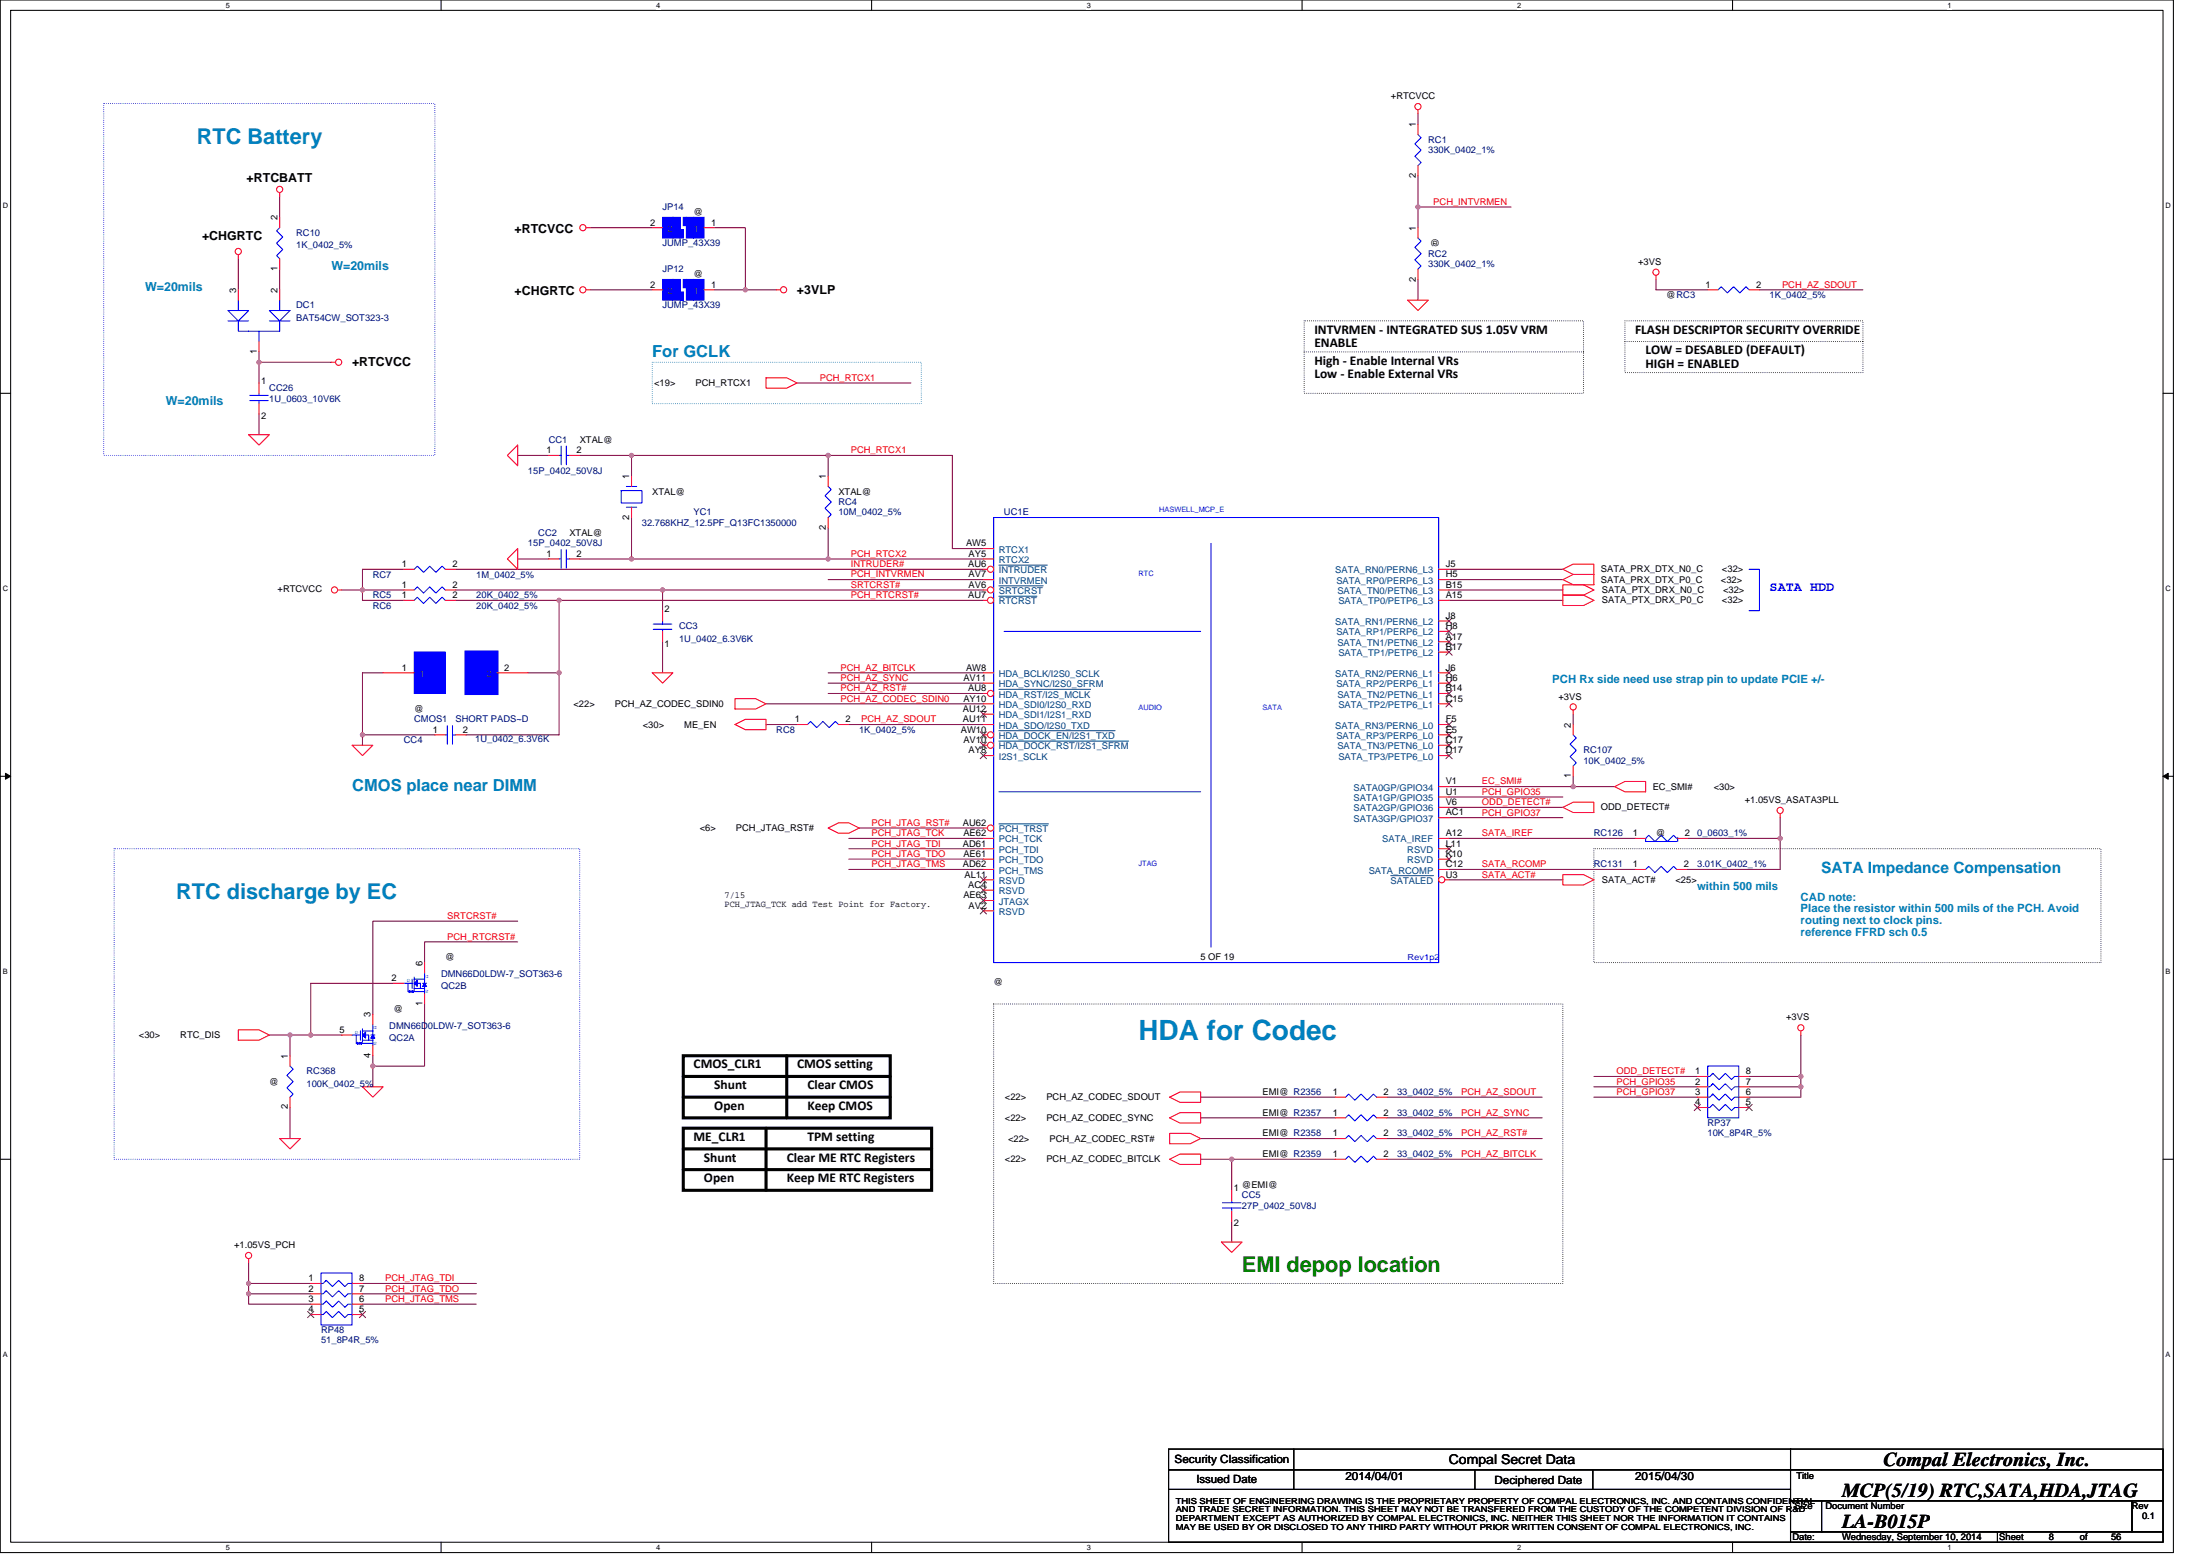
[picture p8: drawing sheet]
<svg xmlns="http://www.w3.org/2000/svg" width="297mm" height="210mm" viewBox="0 0 297 210" stroke-linecap="round" stroke-linejoin="round" font-family="sans-serif">
<path d="M0 0h293.4v209.6h-293.4zM1.4 1.4h290.6v206.8h-290.6z" fill="none" stroke="#000" stroke-width=".14"/>
<g fill="#fff">
<path d="M30.5 .1h.6v1.2h-.6z"/>
<path d="M30.5 208.3h.6v1.1h-.6z"/>
</g>
<path d="M59.6 0v1.4M59.6 208.2v1.4" fill="none" stroke="#000" stroke-width=".14"/>
<g fill="#fff">
<path d="M88.6 .1h.6v1.2h-.6z"/>
<path d="M88.6 208.3h.6v1.1h-.6z"/>
</g>
<path d="M117.7 0v1.4M117.7 208.2v1.4" fill="none" stroke="#000" stroke-width=".14"/>
<g fill="#fff">
<path d="M146.7 .1h.6v1.2h-.6z"/>
<path d="M146.7 208.3h.6v1.1h-.6z"/>
</g>
<path d="M175.8 0v1.4M175.8 208.2v1.4" fill="none" stroke="#000" stroke-width=".14"/>
<g fill="#fff">
<path d="M204.9 .1h.5v1.2h-.5z"/>
<path d="M204.9 208.3h.5v1.1h-.5z"/>
</g>
<path d="M233.9 0v1.4M233.9 208.2v1.4" fill="none" stroke="#000" stroke-width=".14"/>
<g fill="#fff">
<path d="M263 .1h.5v1.2h-.5z"/>
<path d="M263 208.3h.5v1.1h-.5z"/>
<path d="M.4 27.2h.7v1.2h-.7z"/>
<path d="M292.4 27.2h.7v1.2h-.7z"/>
<path d="M.4 78.9h.7v1.2h-.7z"/>
<path d="M292.4 78.9h.7v1.2h-.7z"/>
</g>
<path d="M0 53.1h1.4M292 53.1h1.4" fill="none" stroke="#000" stroke-width=".14"/>
<g fill="#fff">
<path d="M.4 130.6h.7v1.2h-.7z"/>
<path d="M292.4 130.6h.7v1.2h-.7z"/>
</g>
<path d="M0 104.8h1.4M.7 104.4l.7 .4-.7 .4zM292 104.8l.7-.4v.8zM292 104.8h1.4" fill="none" stroke="#000" stroke-width=".14"/>
<path d="M.7 104.4l.7 .4-.7 .4zM292 104.8l.7-.4v.8z" fill="#000"/>
<g fill="#fff">
<path d="M.4 182.3h.7v1.1h-.7z"/>
<path d="M292.4 182.3h.7v1.1h-.7z"/>
</g>
<path d="M0 156.5h1.4M292 156.5h1.4" fill="none" stroke="#000" stroke-width=".14"/>
<path d="M176.1 47.5h37.7M176.1 43.3h37.7v9.8h-37.7zM213.8 47.5h.1M219.4 46.1h32.1M219.4 43.3h32.1v7h-32.1zM251.5 46.1h.1M215.2 114.6h68.5v15.3h-68.5zM134.2 135.5h76.8v37.7h-76.8z" fill="none" stroke="#000" stroke-width=".14" stroke-dasharray="0 .3"/>
<path d="M92.3 145.3h27.9M92.3 148.1h27.9M92.3 155.1h33.5M92.3 157.9h33.5M92.3 142.5h27.9v8.4h-27.9zM92.3 152.3h33.5v8.4h-33.5zM103.4 152.3v8.4M106.2 142.5v8.4" fill="none" stroke="#000" stroke-width=".42"/>
<path d="M236.2 76.8h1.4v5.6h-1.4" fill="none" stroke="#00f" stroke-width=".14"/>
<path d="M14 14h44.7v47.5h-44.7zM15.4 114.6h62.9v41.9h-62.9z" fill="none" stroke="#00f" stroke-width=".14" stroke-dasharray="0 .3"/>
<path d="M88.1 48.9h36.3v5.6h-36.3z" fill="none" stroke="#0080ff" stroke-width=".14" stroke-dasharray="0 .3"/>
<path d="M191.5 37.7v2.8M204 27.9h-12.5v2.8M223.6 37.7v1.4h7M237.6 39.1h13.9" fill="none" stroke="#800040" stroke-width=".14"/>
<circle cx="191.4" cy="27.9" r=".28" fill="#f0f"/>
<circle cx="191.4" cy="27.9" r=".28" fill="none" stroke="#f0f" stroke-width=".14"/>
<path d="M191.5 15.4v1.4M191.5 23.8v4.1M61.5 76.8h71.3M85.3 75.4h26.5" fill="none" stroke="#800040" stroke-width=".14"/>
<circle cx="85.3" cy="75.4" r=".28" fill="#f0f"/>
<circle cx="85.3" cy="75.4" r=".28" fill="none" stroke="#f0f" stroke-width=".14"/>
<path d="M69.9 75.4h4.2M85.3 69.9v5.5M111.8 71.3v4.1h21" fill="none" stroke="#800040" stroke-width=".14"/>
<circle cx="111.8" cy="75.4" r=".28" fill="#f0f"/>
<circle cx="111.8" cy="75.4" r=".28" fill="none" stroke="#f0f" stroke-width=".14"/>
<path d="M69.9 61.5h4.2M78.3 75.4h7M85.3 61.5v2.8M111.8 61.5h16.8" fill="none" stroke="#800040" stroke-width=".14"/>
<circle cx="111.8" cy="61.5" r=".28" fill="#f0f"/>
<circle cx="111.8" cy="61.5" r=".28" fill="none" stroke="#f0f" stroke-width=".14"/>
<path d="M85.3 61.5h26.5v2.8" fill="none" stroke="#800040" stroke-width=".14"/>
<circle cx="85.3" cy="61.5" r=".28" fill="#f0f"/>
<circle cx="85.3" cy="61.5" r=".28" fill="none" stroke="#f0f" stroke-width=".14"/>
<path d="M46.1 79.6h8.4M54.5 76.8h-5.6v2.8M78.3 61.5h7M89.5 79.6h43.3M111.8 78.2h21M128.6 61.5v12.6h4.2M48.9 81h5.6M116 111.8h16.8" fill="none" stroke="#800040" stroke-width=".14"/>
<circle cx="89.5" cy="79.6" r=".28" fill="#f0f"/>
<circle cx="89.5" cy="79.6" r=".28" fill="none" stroke="#f0f" stroke-width=".14"/>
<path d="M48.9 79.6v1.4" fill="none" stroke="#800040" stroke-width=".14"/>
<circle cx="48.9" cy="79.6" r=".28" fill="#f0f"/>
<circle cx="48.9" cy="79.6" r=".28" fill="none" stroke="#f0f" stroke-width=".14"/>
<path d="M75.5 81h57.3" fill="none" stroke="#800040" stroke-width=".14"/>
<circle cx="75.5" cy="81" r=".28" fill="#f0f"/>
<circle cx="75.5" cy="81" r=".28" fill="none" stroke="#f0f" stroke-width=".14"/>
<g fill="none" stroke="#800040" stroke-width=".14">
<path d="M195.6 76.8h15.4M195.6 78.2h15.4M195.6 79.6h15.4M48.9 99.2h9.8M103.4 95h29.4M103.4 97.8h4.2M111.8 90.8h21M111.8 92.2h21M111.8 93.6h21M114.6 97.8h18.2M195.6 81h15.4M195.6 110.4h15.4"/>
<path d="M212.4 106.2h5.6"/>
</g>
<circle cx="48.9" cy="99.2" r=".28" fill="#f0f"/>
<circle cx="48.9" cy="99.2" r=".28" fill="none" stroke="#f0f" stroke-width=".14"/>
<path d="M89.5 79.6v2.8M48.9 90.8h2.8M48.9 99.2v1.4M71.3 90.8h4.2M75.5 81v9.8M75.5 90.8v8.4h-12.6" fill="none" stroke="#800040" stroke-width=".14"/>
<circle cx="75.5" cy="90.8" r=".28" fill="#f0f"/>
<circle cx="75.5" cy="90.8" r=".28" fill="none" stroke="#f0f" stroke-width=".14"/>
<path d="M61.5 79.6h28M48.9 90.8v8.4M61.5 81h14M215.2 148.1h14M215.2 146.7h14M215.2 145.3h14M236.2 146.7h6.9v1.4h-6.9" fill="none" stroke="#800040" stroke-width=".14"/>
<circle cx="243.1" cy="146.7" r=".28" fill="#f0f"/>
<circle cx="243.1" cy="146.7" r=".28" fill="none" stroke="#f0f" stroke-width=".14"/>
<path d="M236.2 145.3h6.9v1.4" fill="none" stroke="#800040" stroke-width=".14"/>
<circle cx="243.1" cy="145.3" r=".28" fill="#f0f"/>
<circle cx="243.1" cy="145.3" r=".28" fill="none" stroke="#f0f" stroke-width=".14"/>
<path d="M195.6 118.8h15.4M195.6 117.4h25.2M195.6 113.2h25.2M240.4 113.2v4.2h-12.6M243.1 139.7v5.6M33.6 173.2h8.4M48.9 173.2h15.4M48.9 174.6h15.4M48.9 176h15.4" fill="none" stroke="#800040" stroke-width=".14"/>
<circle cx="33.6" cy="173.2" r=".28" fill="#f0f"/>
<circle cx="33.6" cy="173.2" r=".28" fill="none" stroke="#f0f" stroke-width=".14"/>
<path d="M33.6 174.6h8.4" fill="none" stroke="#800040" stroke-width=".14"/>
<circle cx="33.6" cy="174.6" r=".28" fill="#f0f"/>
<circle cx="33.6" cy="174.6" r=".28" fill="none" stroke="#f0f" stroke-width=".14"/>
<path d="M35 48.9h9.7M33.6 170.5v5.5h8.4" fill="none" stroke="#800040" stroke-width=".14"/>
<circle cx="35" cy="48.9" r=".28" fill="#f0f"/>
<circle cx="35" cy="48.9" r=".28" fill="none" stroke="#f0f" stroke-width=".14"/>
<path d="M32.2 34.9v4.2M37.8 26.5v2.8M37.8 36.3v2.8M79.7 39.1h8.4M100.6 39.1h4.2M35 47.5v4.2M35 55.9v2.8" fill="none" stroke="#800040" stroke-width=".14"/>
<circle cx="100.6" cy="39.1" r=".28" fill="#f0f"/>
<circle cx="100.6" cy="39.1" r=".28" fill="none" stroke="#f0f" stroke-width=".14"/>
<path d="M212.4 96.4v1.4M195.6 109h15.4M195.6 107.6h15.4M212.4 104.8v1.4" fill="none" stroke="#800040" stroke-width=".14"/>
<circle cx="212.4" cy="106.2" r=".28" fill="#f0f"/>
<circle cx="212.4" cy="106.2" r=".28" fill="none" stroke="#f0f" stroke-width=".14"/>
<path d="M195.6 106.2h16.8M162.1 153.7h18.2M162.1 150.9h18.2M162.1 148.1h18.2M180.3 156.5h-14v4.2M187.3 153.7h20.9M187.3 150.9h20.9M187.3 148.1h20.9M166.3 164.9v2.8" fill="none" stroke="#800040" stroke-width=".14"/>
<circle cx="166.3" cy="156.5" r=".28" fill="#f0f"/>
<circle cx="166.3" cy="156.5" r=".28" fill="none" stroke="#f0f" stroke-width=".14"/>
<path d="M227.9 113.2h12.5M162.1 156.5h4.2M187.3 156.5h20.9" fill="none" stroke="#800040" stroke-width=".14"/>
<circle cx="240.3" cy="113.2" r=".28" fill="#f0f"/>
<circle cx="240.3" cy="113.2" r=".28" fill="none" stroke="#f0f" stroke-width=".14"/>
<path d="M107.6 51.7h15.4M89.5 86.6v4.2M240.4 110.4v2.8M50.3 142.5v1.4" fill="none" stroke="#800040" stroke-width=".14"/>
<circle cx="50.3" cy="143.9" r=".28" fill="#f0f"/>
<circle cx="50.3" cy="143.9" r=".28" fill="none" stroke="#f0f" stroke-width=".14"/>
<path d="M42 132.7v7h4.1M57.3 135.5v8.4h-7v2.8" fill="none" stroke="#800040" stroke-width=".14"/>
<circle cx="42" cy="139.7" r=".28" fill="#f0f"/>
<circle cx="42" cy="139.7" r=".28" fill="none" stroke="#f0f" stroke-width=".14"/>
<path d="M39.2 139.7h2.8M42 132.7h11.1" fill="none" stroke="#800040" stroke-width=".14"/>
<circle cx="39.2" cy="139.7" r=".28" fill="#f0f"/>
<circle cx="39.2" cy="139.7" r=".28" fill="none" stroke="#f0f" stroke-width=".14"/>
<path d="M79.7 30.7h8.4M96.4 30.7h4.2v8.4h-4.2M114.6 117.4h18.2M114.6 114.6h18.2M114.6 116h18.2M114.6 113.2h18.2M36.4 139.7h2.8v2.8M69.9 124.3h-19.6v12.6M69.9 127.1h-12.6v2.8M39.2 149.5v4.2" fill="none" stroke="#800040" stroke-width=".14"/>
<g fill="none" stroke="#f00" stroke-width=".14">
<path d="M191.5 14.8v.6M32.2 34.4v.5M37.8 26v.5M79.1 39.1h.6M79.1 30.7h.6M104.8 39.1h.6M223.6 37.2v.5M33.6 58.7h2.8l-1.4 1.4zM44.7 48.9h.6M103.4 51h2.8l1.4 .7-1.4 .7h-2.8zM190.1 40.5h2.7l-1.3 1.4zM45.6 79.6h.5"/>
<path d="M68.5 61.5l1.4-1.4v2.8zM69.9 74.1v2.7l-1.4-1.4zM211 78.2l1.4-.7h2.8v1.4h-2.8zM211 78.9h2.8l1.4 .7-1.4 .7h-2.8zM211 76.8l1.4-.7h2.8v1.4h-2.8zM88.1 90.8h2.8l-1.4 1.4zM99.2 97.8l1.4-.7h2.8v1.4h-2.8zM99.2 94.3h2.8l1.4 .7-1.4 .7h-2.8zM211 80.3h2.8l1.4 .7-1.4 .7h-2.8zM212.4 95.8v.6M47.5 100.6h2.8l-1.4 1.4zM111.8 111.8l1.4-.7h1.4l1.4 .7-1.4 .7h-1.4z"/>
<path d="M211 118.1h2.8l1.4 .7-1.4 .7h-2.8zM211 109l1.4-.7h2.8v1.4h-2.8zM218 106.2l1.4-.7h2.8v1.4h-2.8zM240.4 109.8v.6M32.2 139h2.8l1.4 .7-1.4 .7h-2.8zM243.1 139.2v.5M37.8 153.7h2.8l-1.4 1.4zM48.9 146.7h2.8l-1.4 1.4zM157.9 153h2.8l1.4 .7-1.4 .7h-2.8zM157.9 150.9l1.4-.7h2.8v1.4h-2.8zM157.9 148.1l1.4-.7h2.8v1.4h-2.8zM157.9 156.5l1.4-.7h2.8v1.4h-2.8z"/>
<path d="M33.6 169.9v.6M164.9 167.7h2.8l-1.4 1.4zM166.3 160.7v1.4M166.3 163.5v1.4"/>
<circle cx="191.4" cy="14.4" r=".42"/>
<circle cx="32.2" cy="33.9" r=".42"/>
<circle cx="37.8" cy="25.6" r=".42"/>
<circle cx="78.7" cy="39.1" r=".42"/>
<circle cx="78.7" cy="30.7" r=".42"/>
<circle cx="105.8" cy="39.1" r=".42"/>
<circle cx="223.6" cy="36.7" r=".42"/>
<circle cx="45.7" cy="48.9" r=".42"/>
<circle cx="45.2" cy="79.6" r=".42"/>
<circle cx="212.4" cy="95.4" r=".42"/>
<circle cx="240.4" cy="109.4" r=".42"/>
<circle cx="243.1" cy="138.7" r=".42"/>
<circle cx="33.6" cy="169.5" r=".42"/>
</g>
<g fill="none" stroke="#000" stroke-width=".14">
<path d="M157.8 195.6h84v2.8h-84zM157.8 198.4h84v2.7h-84zM174.7 195.6v5.5M199.1 198.4v2.7M215.1 198.4v2.7M241.8 195.6h50.2v2.8h-50.2zM241.8 198.4h50.2v4.2h-50.2zM157.8 201.1h84v7.1h-84zM241.8 202.6h4.1v4.2h-4.1zM241.8 206.8h27.9v1.4h-27.9zM245.9 202.6h42v4.2h-42zM269.7 206.8h22.3v1.4h-22.3z"/>
<path d="M287.9 202.6h4.1v4.2h-4.1z"/>
</g>
<path d="M165 163.1h2.6M165 162.4h2.6M166.3 162.1v.3M166.3 163.1v.4" fill="none" stroke="#00f" stroke-width=".14"/>
<path d="M93.6 37.7h1.4v2.8h-1.4z" fill-rule="evenodd" fill="#00f"/>
<path d="M93.6 37.7h1.4v2.8h-1.4z" fill="none" stroke="#00f" stroke-width=".14"/>
<path d="M92.7 37.7h.9v2.8h-.9z" fill-rule="evenodd" fill="#00f"/>
<path d="M92.7 37.7h.9v2.8h-.9z" fill="none" stroke="#00f" stroke-width=".14"/>
<path d="M92.3 37.7h.4v1.1h-.4z" fill-rule="evenodd" fill="#00f"/>
<path d="M92.3 37.7h.4v1.1h-.4z" fill="none" stroke="#00f" stroke-width=".14"/>
<path d="M91.8 39.4h.5v1.1h-.5z" fill-rule="evenodd" fill="#00f"/>
<path d="M91.8 39.4h.5v1.1h-.5z" fill="none" stroke="#00f" stroke-width=".14"/>
<path d="M90.9 37.7h.9v2.8h-.9z" fill-rule="evenodd" fill="#00f"/>
<path d="M90.9 37.7h.9v2.8h-.9z" fill="none" stroke="#00f" stroke-width=".14"/>
<path d="M89.5 37.7h1.4v2.8h-1.4z" fill-rule="evenodd" fill="#00f"/>
<g fill="none" stroke="#00f" stroke-width=".14">
<path d="M89.5 37.7h1.4v2.8h-1.4zM30.8 43.3h2.8M30.8 41.9h2.8l-1.4 1.4zM32.2 43.3v1.4h5.6v-1.4M32.2 40.5v1.4M33.7 54.1h2.5M33.7 53.4h2.5M35 44.7v1.4M35 53.1v.3M35 54.1v.4M36.4 41.9h2.8l-1.4 1.4zM36.4 43.3h2.8"/>
<path d="M37.8 40.5v1.4M75.5 75.4h.3M75.5 61.5h.3M75.8 74.2v2.5M75.8 60.2v2.5M76.5 75.4h.4M76.5 61.5h.4M76.5 74.2v2.5M76.5 60.2v2.5M60.1 99.2h.3M60.4 97.9v2.6M61.1 99.2h.4"/>
<path d="M61.1 97.9v2.6M88.2 84.2h2.5M88.2 84.9h2.5M89.5 84.9v.3M89.5 83.8v.4M226.4 113.2l-.4-.4-.9 .8-.8-.8-.9 .8-.8-.8-.4 .4v.4h4.2M226.5 113v.6M48.1 139.7v1.1M48.7 139.2v1.2M48.9 139.2h1.4M48.9 138.9v1.8M49.8 139.7v.7h-.9"/>
<path d="M50.1 139.7h.5M50.3 140.1v1M181.7 148.1l.4-.4 .8 .8 .9-.8 .8 .8 .8-.8 .5 .4M181.7 150.9l.4-.4 .8 .8 .9-.8 .8 .8 .8-.8 .5 .4"/>
</g>
<g fill="none" stroke="#f00" stroke-width=".14">
<path d="M32.2 39.1v1.4M37.8 39.1v1.4M88.1 39.1h1.4M95 39.1h1.4M35 46.1v1.4M35 51.7v1.4M35 54.5v1.4M74.1 75.4h1.4M74.1 61.5h1.4M76.9 75.4h1.4M76.9 61.5h1.4M58.7 99.2h1.4"/>
<path d="M61.5 99.2h1.4M89.5 85.2v1.4M89.5 82.4v1.4M220.8 113.2h1.4M226.5 113.2h1.4M180.3 148.1h1.4M180.3 150.9h1.4M185.9 148.1h1.4M185.9 150.9h1.4"/>
</g>
<path d="M50.3 139.7l.3 .4h-.5z" fill-rule="evenodd" fill="#00f"/>
<path d="M47.5 139.7h1.2M49.4 139.7h.4M50.3 139.7l.3 .4h-.5zM50.3 139.2v.5M48.1 140.8h.1M48.5 140.7v.3M48.8 140.8h1.5M49.8 140.4h.5" fill="none" stroke="#00f" stroke-width=".14"/>
<path d="M49.4 139.3v.8l-.5-.4z" fill-rule="evenodd" fill="#00f"/>
<path d="M49.4 139.3v.8l-.5-.4z" fill="none" stroke="#00f" stroke-width=".14"/>
<path d="M48.2 140.7v.3l.6-.3v.3z" fill-rule="evenodd" fill="#00f"/>
<path d="M55.9 76.8l.4-.4 .9 .9 .8-.9 .9 .9 .8-.9 .4 .4M50.3 138.3v.9M48.2 140.7v.3l.6-.3v.3z" fill="none" stroke="#00f" stroke-width=".14"/>
<path d="M54.5 76.8h1.4M60.1 76.8h1.4M46.1 139.7h1.4M50.3 136.9v1.4M50.3 141.1v1.4" fill="none" stroke="#f00" stroke-width=".14"/>
<path d="M93.6 29.3h1.4v2.8h-1.4z" fill-rule="evenodd" fill="#00f"/>
<path d="M93.6 29.3h1.4v2.8h-1.4z" fill="none" stroke="#00f" stroke-width=".14"/>
<path d="M92.7 29.3h.9v2.8h-.9z" fill-rule="evenodd" fill="#00f"/>
<path d="M92.7 29.3h.9v2.8h-.9z" fill="none" stroke="#00f" stroke-width=".14"/>
<path d="M92.3 29.3h.4v1.2h-.4z" fill-rule="evenodd" fill="#00f"/>
<path d="M92.3 29.3h.4v1.2h-.4z" fill="none" stroke="#00f" stroke-width=".14"/>
<path d="M91.8 31h.5v1.1h-.5z" fill-rule="evenodd" fill="#00f"/>
<path d="M91.8 31h.5v1.1h-.5z" fill="none" stroke="#00f" stroke-width=".14"/>
<path d="M90.9 29.3h.9v2.8h-.9z" fill-rule="evenodd" fill="#00f"/>
<path d="M90.9 29.3h.9v2.8h-.9z" fill="none" stroke="#00f" stroke-width=".14"/>
<path d="M89.5 29.3h1.4v2.8h-1.4z" fill-rule="evenodd" fill="#00f"/>
<path d="M89.5 29.3h1.4v2.8h-1.4zM181.7 153.7l.4-.4 .8 .8 .9-.8 .8 .8 .8-.8 .5 .4M43.4 173.2h.2l.4-.4 .9 .9 .8-.9 .9 .9 .4-.5h.5M43.4 174.6h.2l.4-.4 .9 .9 .8-.9 .9 .9 .4-.5h.5M43.4 176h.2l.4-.4 .9 .9 .8-.9 .9 .9 .4-.5h.5M43.4 171.9h4.1v6.9h-4.1zM44 172.8l-.1 .2M44 174.2l-.1 .2M44 175.6l-.1 .2M47.5 177.4h-.5l-.4 .5-.9-.9-.8 .9-.9-.9-.4 .4h-.2" fill="none" stroke="#00f" stroke-width=".14"/>
<path d="M88.1 30.7h1.4M95 30.7h1.4M180.3 153.7h1.4M185.9 153.7h1.4M42 173.2h1.4M42 174.6h1.4M42 176h1.4M42 177.4h1.4M47.5 173.2h1.4M47.5 174.6h1.4M47.5 176h1.4M47.5 177.4h1.4" fill="none" stroke="#f00" stroke-width=".14"/>
<path d="M41.5 177l.9 .9M42.4 177l-.9 .9M48.5 177l.9 .9M49.4 177l-.9 .9" fill="none" stroke="#804000" stroke-width=".14"/>
<path d="M57.3 132.7l.3 .5h-.6z" fill-rule="evenodd" fill="#00f"/>
<path d="M55.1 133.8h.1M57.3 132.7l.3 .5h-.6z" fill="none" stroke="#00f" stroke-width=".14"/>
<path d="M55.2 133.7v.3l.6-.3v.3z" fill-rule="evenodd" fill="#00f"/>
<path d="M54.5 132.7h1.1M55.1 132.7v1.1M55.2 133.7v.3l.6-.3v.3zM55.6 132.2v1.2M55.8 133.8h1.5M55.9 132.2h1.4v.5M55.9 131.9v1.8M55.9 133.4h.9M56.3 132.7h.5v.7M56.8 133.4h.5M57 132.7h.6M57.3 133.2v.9" fill="none" stroke="#00f" stroke-width=".14"/>
<path d="M55.9 132.7l.4-.4v.9z" fill-rule="evenodd" fill="#00f"/>
<path d="M62.9 88h4.2v5.6h-4.2zM55.5 133.7v.3M55.9 132.7l.4-.4v.9zM57.3 131.3v.9" fill="none" stroke="#00f" stroke-width=".14"/>
<path d="M53.1 132.7h1.4M57.3 129.9v1.4M57.3 134.1v1.4" fill="none" stroke="#f00" stroke-width=".14"/>
<path d="M55.9 88h4.2v5.6h-4.2z" fill-rule="evenodd" fill="#00f"/>
<path d="M55.9 88h4.2v5.6h-4.2z" fill="none" stroke="#00f" stroke-width=".14"/>
<path d="M62.9 88h4.2v5.6h-4.2z" fill-rule="evenodd" fill="#00f"/>
<path d="M62.9 88h4.2v5.6h-4.2z" fill="none" stroke="#00f" stroke-width=".42"/>
<g fill="none" stroke="#f00" stroke-width=".14">
<path d="M191.5 16.8v1.4M37.8 34.9v1.4M37.8 29.3v1.4M191.5 30.7v1.4M191.5 36.3v1.4M191.5 22.4v1.4M230.6 39.1h1.4M236.2 39.1h1.4M54.5 79.6h1.4M60.1 79.6h1.4M85.3 64.3v1.4M85.3 68.5v1.4"/>
<path d="M111.8 64.3v1.4M111.8 69.9v1.4M132.8 78.2h1.4M51.7 90.8h4.2M54.5 81h1.4M60.1 81h1.4M67.1 90.8h4.2M107.6 97.8h1.4M113.2 97.8h1.4M212.4 97.8v1.4M212.4 103.4v1.4M180.3 156.5h1.4"/>
<path d="M185.9 156.5h1.4M229.2 145.3h1.4M229.2 146.7h1.4M229.2 148.1h1.4M229.2 149.5h1.4M234.8 145.3h1.4M234.8 146.7h1.4M234.8 148.1h1.4M234.8 149.5h1.4"/>
</g>
<g fill="none" stroke="#00f" stroke-width=".14">
<path d="M191.5 18.2l.4 .4-.9 .8 .9 .9-.9 .8 .9 .8-.4 .5M37.8 30.7l-.5 .5 .9 .8-.9 .8 .9 .9-.9 .8 .5 .4M191.5 32.1l.4 .5-.9 .8 .9 .8-.9 .9 .9 .8-.4 .4M232 39.1l.4-.4 .8 .8 .9-.8 .8 .8 .8-.8 .5 .4M55.9 79.6l.4-.4 .9 .9 .8-.9 .9 .9 .8-.9 .4 .4M83.9 66.2h2.8v1.7h-2.8zM84.6 65.7h1.4M84.6 68.5h1.4M111.8 65.7l.4 .4-.8 .8 .8 .9-.8 .8 .8 .8-.4 .5M134.2 69.9h60v60h-60zM163.5 73.4v54.4M55.9 81l.4-.4 .9 .9 .8-.9 .9 .9 .8-.9 .4 .4"/>
<path d="M109 97.8l.4-.4 .9 .8 .8-.8 .9 .8 .8-.8 .4 .4M135.6 85.2h26.5M212.4 99.2l.4 .4-.8 .9 .8 .8-.8 .8 .8 .9-.4 .4M134.9 106.9h27.2M181.7 156.5l.4-.4 .8 .8 .9-.8 .8 .8 .8-.8 .5 .4M230.6 149.5h.3l.4-.4 .8 .8 .8-.8 .9 .8 .4-.4h.6M230.6 146.7h.3l.4-.4 .8 .8 .8-.8 .9 .8 .4-.4h.6M230.6 148.1h.3l.4-.4 .8 .8 .8-.8 .9 .8 .4-.4h.6M230.6 143.9h4.2v7h-4.2zM231.3 144.9l-.2 .1M231.3 146.3l-.2 .1M231.3 147.7l-.2 .1"/>
<path d="M234.8 145.3h-.6l-.4 .4-.9-.8-.8 .8-.8-.8-.4 .4h-.3"/>
</g>
<path d="M228.8 149.1l.8 .8M229.6 149.1l-.8 .8M235.7 149.1l.9 .8M236.6 149.1l-.9 .8" fill="none" stroke="#804000" stroke-width=".14"/>
<circle cx="133.7" cy="79.6" r=".42" fill="#fff"/>
<g fill="none" stroke="#f00" stroke-width=".14">
<path d="M132.8 79.6h.5"/>
<circle cx="133.7" cy="79.6" r=".42"/>
</g>
<path d="M134.9 79.1h5.9" fill="none" stroke="#004080" stroke-width=".14"/>
<circle cx="133.7" cy="81" r=".42" fill="#fff"/>
<g fill="none" stroke="#f00" stroke-width=".14">
<path d="M132.8 74.1h1.4M194.2 76.8h1.4M194.2 78.2h1.4M194.2 79.6h1.4M132.8 81h.5M194.2 81h1.4M194.2 85.2h1.4M194.2 83.8h1.4M194.2 86.6h1.4M194.2 88h1.4M194.2 92.2h1.4M194.2 90.8h1.4"/>
<path d="M194.2 93.6h1.4M194.2 95h1.4M194.2 97.8h1.4M194.2 99.2h1.4M194.2 100.6h1.4M194.2 102h1.4M194.2 106.2h1.4M194.2 107.6h1.4M194.2 109h1.4M194.2 110.4h1.4M194.2 113.2h1.4M194.2 117.4h1.4"/>
<circle cx="133.7" cy="81" r=".42"/>
</g>
<path d="M134.9 80.5h5.1" fill="none" stroke="#004080" stroke-width=".14"/>
<g fill="none" stroke="#804000" stroke-width=".14">
<path d="M195.2 84.8l.9 .9M195.2 83.4l.9 .9M195.2 86.2l.9 .9M195.2 87.6l.9 .8M195.2 91.8l.9 .8M195.2 90.4l.9 .8M195.2 93.2l.9 .8M195.2 94.6l.9 .8M195.2 97.4l.9 .8M195.2 98.8l.9 .8M196.1 84.8l-.9 .9M196.1 83.4l-.9 .9"/>
<path d="M196.1 86.2l-.9 .9M196.1 87.6l-.9 .8M196.1 91.8l-.9 .8M196.1 90.4l-.9 .8M196.1 93.2l-.9 .8M196.1 94.6l-.9 .8M196.1 97.4l-.9 .8M196.1 98.8l-.9 .8M195.2 100.2l.9 .8M195.2 101.6l.9 .8M196.1 100.2l-.9 .8M196.1 101.6l-.9 .8"/>
</g>
<circle cx="133.7" cy="76.8" r=".42" fill="#fff"/>
<g fill="none" stroke="#f00" stroke-width=".14">
<path d="M132.8 75.4h1.4M132.8 76.8h.5M132.8 121.6h1.4"/>
<circle cx="133.7" cy="76.8" r=".42"/>
</g>
<path d="M134.9 76.3h6.5" fill="none" stroke="#004080" stroke-width=".14"/>
<path d="M132.4 121.1l.8 .9M133.2 121.1l-.9 .9" fill="none" stroke="#804000" stroke-width=".14"/>
<circle cx="194.7" cy="118.8" r=".42" fill="#fff"/>
<g fill="none" stroke="#f00" stroke-width=".14">
<path d="M132.8 90.8h1.4M132.8 92.2h1.4M132.8 102h1.4M132.8 118.8h1.4M195.1 118.8h.5M132.8 123h1.4M132.8 120.2h1.4"/>
<circle cx="194.7" cy="118.8" r=".42"/>
</g>
<path d="M187.8 118.2h5.7" fill="none" stroke="#004080" stroke-width=".14"/>
<path d="M132.4 101.6l.8 .8M132.4 118.3l.8 .9M132.4 119.7l.8 .9M133.2 101.6l-.9 .8M133.2 118.3l-.9 .9M133.2 119.7l-.9 .9M132.4 122.5l.8 .9M133.2 122.5l-.9 .9" fill="none" stroke="#804000" stroke-width=".14"/>
<circle cx="133.7" cy="93.6" r=".42" fill="#fff"/>
<g fill="none" stroke="#f00" stroke-width=".14">
<path d="M132.8 95h1.4M132.8 97.8h1.4M132.8 96.4h1.4M132.8 93.6h.5"/>
<circle cx="133.7" cy="93.6" r=".42"/>
</g>
<path d="M134.9 93.1h12.4" fill="none" stroke="#004080" stroke-width=".14"/>
<path d="M132.4 96l.8 .8M133.2 96l-.9 .8" fill="none" stroke="#804000" stroke-width=".14"/>
<circle cx="133.7" cy="99.2" r=".42" fill="#fff"/>
<g fill="none" stroke="#f00" stroke-width=".14">
<path d="M132.8 99.2h.5"/>
<circle cx="133.7" cy="99.2" r=".42"/>
</g>
<path d="M132.4 98.8l.8 .8M133.2 98.8l-.9 .8" fill="none" stroke="#804000" stroke-width=".14"/>
<path d="M134.9 98.6h15.7" fill="none" stroke="#004080" stroke-width=".14"/>
<circle cx="133.7" cy="100.6" r=".42" fill="#fff"/>
<g fill="none" stroke="#f00" stroke-width=".14">
<path d="M132.8 100.6h.5"/>
<circle cx="133.7" cy="100.6" r=".42"/>
</g>
<path d="M132.4 100.2l.8 .8M133.2 100.2l-.9 .8" fill="none" stroke="#804000" stroke-width=".14"/>
<path d="M134.9 100h17.5" fill="none" stroke="#004080" stroke-width=".14"/>
<circle cx="133.7" cy="111.8" r=".42" fill="#fff"/>
<g fill="none" stroke="#f00" stroke-width=".14">
<path d="M132.8 113.2h1.4M132.8 114.6h1.4M132.8 116h1.4M132.8 117.4h1.4M132.8 111.8h.5M194.2 116h1.4M194.2 114.6h1.4M220.8 117.4h1.4M226.4 117.4h1.4M39.2 142.5v1.4M39.2 148.1v1.4"/>
<circle cx="133.7" cy="111.8" r=".42"/>
</g>
<path d="M134.9 111.2h6.7" fill="none" stroke="#004080" stroke-width=".14"/>
<path d="M195.2 115.5l.9 .9M195.2 114.1l.9 .9M196.1 115.5l-.9 .9M196.1 114.1l-.9 .9" fill="none" stroke="#804000" stroke-width=".14"/>
<path d="M222.2 117.4l.4-.5 .8 .9 .9-.9 .8 .9 .9-.9 .4 .5M39.2 143.9l.4 .4-.9 .9 .9 .8-.9 .8 .9 .9-.4 .4" fill="none" stroke="#00f" stroke-width=".14"/>
<circle cx="191.4" cy="27.9" r=".28" fill="#f0f"/>
<circle cx="191.4" cy="27.9" r=".28" fill="none" stroke="#f0f" stroke-width=".14"/>
<circle cx="85.3" cy="75.4" r=".28" fill="#f0f"/>
<circle cx="85.3" cy="75.4" r=".28" fill="none" stroke="#f0f" stroke-width=".14"/>
<circle cx="111.8" cy="75.4" r=".28" fill="#f0f"/>
<circle cx="111.8" cy="75.4" r=".28" fill="none" stroke="#f0f" stroke-width=".14"/>
<circle cx="111.8" cy="61.5" r=".28" fill="#f0f"/>
<circle cx="111.8" cy="61.5" r=".28" fill="none" stroke="#f0f" stroke-width=".14"/>
<circle cx="85.3" cy="61.5" r=".28" fill="#f0f"/>
<circle cx="85.3" cy="61.5" r=".28" fill="none" stroke="#f0f" stroke-width=".14"/>
<circle cx="89.5" cy="79.6" r=".28" fill="#f0f"/>
<circle cx="89.5" cy="79.6" r=".28" fill="none" stroke="#f0f" stroke-width=".14"/>
<circle cx="48.9" cy="79.6" r=".28" fill="#f0f"/>
<circle cx="48.9" cy="79.6" r=".28" fill="none" stroke="#f0f" stroke-width=".14"/>
<circle cx="75.5" cy="81" r=".28" fill="#f0f"/>
<circle cx="75.5" cy="81" r=".28" fill="none" stroke="#f0f" stroke-width=".14"/>
<circle cx="48.9" cy="99.2" r=".28" fill="#f0f"/>
<circle cx="48.9" cy="99.2" r=".28" fill="none" stroke="#f0f" stroke-width=".14"/>
<circle cx="75.5" cy="90.8" r=".28" fill="#f0f"/>
<circle cx="75.5" cy="90.8" r=".28" fill="none" stroke="#f0f" stroke-width=".14"/>
<circle cx="243.1" cy="146.7" r=".28" fill="#f0f"/>
<circle cx="243.1" cy="146.7" r=".28" fill="none" stroke="#f0f" stroke-width=".14"/>
<circle cx="243.1" cy="145.3" r=".28" fill="#f0f"/>
<circle cx="243.1" cy="145.3" r=".28" fill="none" stroke="#f0f" stroke-width=".14"/>
<circle cx="33.6" cy="173.2" r=".28" fill="#f0f"/>
<circle cx="33.6" cy="173.2" r=".28" fill="none" stroke="#f0f" stroke-width=".14"/>
<circle cx="33.6" cy="174.6" r=".28" fill="#f0f"/>
<circle cx="33.6" cy="174.6" r=".28" fill="none" stroke="#f0f" stroke-width=".14"/>
<circle cx="35" cy="48.9" r=".28" fill="#f0f"/>
<circle cx="35" cy="48.9" r=".28" fill="none" stroke="#f0f" stroke-width=".14"/>
<circle cx="100.6" cy="39.1" r=".28" fill="#f0f"/>
<circle cx="100.6" cy="39.1" r=".28" fill="none" stroke="#f0f" stroke-width=".14"/>
<circle cx="212.4" cy="106.2" r=".28" fill="#f0f"/>
<circle cx="212.4" cy="106.2" r=".28" fill="none" stroke="#f0f" stroke-width=".14"/>
<circle cx="166.3" cy="156.5" r=".28" fill="#f0f"/>
<circle cx="166.3" cy="156.5" r=".28" fill="none" stroke="#f0f" stroke-width=".14"/>
<circle cx="240.3" cy="113.2" r=".28" fill="#f0f"/>
<circle cx="240.3" cy="113.2" r=".28" fill="none" stroke="#f0f" stroke-width=".14"/>
<circle cx="50.3" cy="143.9" r=".28" fill="#f0f"/>
<circle cx="50.3" cy="143.9" r=".28" fill="none" stroke="#f0f" stroke-width=".14"/>
<circle cx="42" cy="139.7" r=".28" fill="#f0f"/>
<circle cx="42" cy="139.7" r=".28" fill="none" stroke="#f0f" stroke-width=".14"/>
<circle cx="39.2" cy="139.7" r=".28" fill="#f0f"/>
<circle cx="39.2" cy="139.7" r=".28" fill="none" stroke="#f0f" stroke-width=".14"/>
<text font-size="3.8" fill="#0080c0" x="153.7" y="140.3">HDA for Codec</text>
<g font-size="2.9" fill="#0080c0">
<text x="26.6" y="19.4">RTC Battery</text>
<text x="23.8" y="121.4">RTC discharge by EC</text>
</g>
<text font-size="2.9" fill="#008000" x="167.7" y="171.7">EMI depop location</text>
<g font-size="2.7">
<text x="254.3" y="197.9">Compal Electronics, Inc.</text>
<text x="248.7" y="202.1">MCP(5/19) RTC,SATA,HDA,JTAG</text>
<text x="248.7" y="206.3">LA-B015P</text>
</g>
<g font-size="2.2" fill="#0080c0">
<text x="88.1" y="48.1">For GCLK</text>
<text x="47.5" y="106.8">CMOS place near DIMM</text>
</g>
<text font-size="2.1" fill="#0080c0" x="245.9" y="117.8">SATA Impedance Compensation</text>
<g font-size="1.8">
<text x="177.5" y="45">INTVRMEN - INTEGRATED SUS 1.05V VRM</text>
<text x="177.5" y="46.9">ENABLE</text>
<text x="220.8" y="45">FLASH DESCRIPTOR SECURITY OVERRIDE</text>
<text x="222.2" y="47.8">LOW = DESABLED (DEFAULT)</text>
<text x="177.5" y="49.2">High - Enable Internal VRs</text>
<text x="177.5" y="51">Low - Enable External VRs</text>
<text x="222.2" y="49.6">HIGH = ENABLED</text>
<text x="93.6" y="144.2">CMOS_CLR1</text>
<text x="96.4" y="147">Shunt</text>
<text x="96.4" y="149.8">Open</text>
<text x="107.6" y="144.2">CMOS setting</text>
<text x="109" y="149.8">Keep CMOS</text>
<text x="109" y="147">Clear CMOS</text>
<text x="93.6" y="154">ME_CLR1</text>
<text x="109" y="154">TPM setting</text>
<text x="95" y="156.8">Shunt</text>
<text x="95" y="159.6">Open</text>
<text x="106.2" y="159.6">Keep ME RTC Registers</text>
<text x="106.2" y="156.8">Clear ME RTC Registers</text>
<text x="195.6" y="197.6">Compal Secret Data</text>
</g>
<text font-size="1.8" fill="#00f" x="238.9" y="79.7">SATA HDD</text>
<g font-size="1.7">
<text x="33.3" y="24.6">+RTCBATT</text>
<text x="27.3" y="32.4">+CHGRTC</text>
<text x="69.5" y="31.4">+RTCVCC</text>
<text x="69.5" y="39.8">+CHGRTC</text>
<text x="107.6" y="39.7">+3VLP</text>
<text x="47.5" y="49.4">+RTCVCC</text>
</g>
<g font-size="1.7" fill="#0080c0">
<text x="19.6" y="39.2">W=20mils</text>
<text x="44.7" y="36.4">W=20mils</text>
<text x="22.4" y="54.6">W=20mils</text>
</g>
<g font-size="1.5" fill="#0080c0">
<text x="209.6" y="92.2">PCH Rx side need use strap pin to update PCIE +/-</text>
<text x="229.1" y="120.2">within 500 mils</text>
<text x="243.1" y="121.6">CAD note:</text>
<text x="243.1" y="123.2">Place the resistor within 500 mils of the PCH. Avoid</text>
<text x="243.1" y="124.7">routing next to clock pins.</text>
<text x="243.1" y="126.3">reference FFRD sch 0.5</text>
</g>
<g font-size="1.5">
<text x="158.6" y="197.5">Security Classification</text>
<text x="161.5" y="200.2">Issued Date</text>
<text x="181.6" y="199.8">2014/04/01</text>
<text x="201.8" y="200.3">Deciphered Date</text>
<text x="220.8" y="199.8">2015/04/30</text>
</g>
<g font-size="1.3">
<text x="187.8" y="13.4">+RTCVCC</text>
<text x="191.1" y="17.2" transform="rotate(-90 191.1 17.2)">1</text>
<text x="37.5" y="29.8" transform="rotate(-90 37.5 29.8)">2</text>
<text x="93.6" y="29.1">@</text>
<text x="191.1" y="24" transform="rotate(-90 191.1 24)">2</text>
<text x="87.8" y="30.4">2</text>
<text x="96" y="30.4">1</text>
<text x="191.1" y="31.2" transform="rotate(-90 191.1 31.2)">1</text>
<text x="193.3" y="32.1" transform="rotate(90 193.3 32.1)">@</text>
<text x="221.2" y="35.8">+3VS</text>
<text x="31.9" y="39.5" transform="rotate(-90 31.9 39.5)">3</text>
<text x="37.5" y="39.5" transform="rotate(-90 37.5 39.5)">2</text>
<text x="37.5" y="36.6" transform="rotate(-90 37.5 36.6)">1</text>
<text x="87.8" y="38.8">2</text>
<text x="93.6" y="37.4">@</text>
<text x="96" y="38.8">1</text>
<text x="191.1" y="38" transform="rotate(-90 191.1 38)">2</text>
<text x="225" y="40.2">@RC3</text>
<text x="230.3" y="38.8">1</text>
<text x="237.1" y="38.8">2</text>
<text x="34.7" y="47.8" transform="rotate(-90 34.7 47.8)">1</text>
<text x="35.2" y="51.8">1</text>
<text x="88.3" y="52.1">&lt;19&gt;</text>
<text x="93.9" y="52.1">PCH_RTCX1</text>
<text x="35.2" y="56.6">2</text>
<text x="78.3" y="59.8">XTAL@</text>
<text x="73.8" y="61.2">1</text>
<text x="77.9" y="61.2">2</text>
<text x="85" y="64.7" transform="rotate(-90 85 64.7)">1</text>
<text x="111.5" y="64.7" transform="rotate(-90 111.5 64.7)">1</text>
<text x="85" y="70.1" transform="rotate(-90 85 70.1)">2</text>
<text x="88" y="66.8">XTAL@</text>
<text x="111.5" y="71.5" transform="rotate(-90 111.5 71.5)">2</text>
<text x="113.2" y="66.8">XTAL@</text>
<text x="54.2" y="76.5">1</text>
<text x="61.1" y="76.5">2</text>
<text x="73.8" y="75.2">1</text>
<text x="76.9" y="72.4">XTAL@</text>
<text x="77.9" y="75.2">2</text>
<text x="130.4" y="73.8">AW5</text>
<text x="130.7" y="76.5">AU6</text>
<text x="130.8" y="77.9">AV7</text>
<text x="130.8" y="75.2">AY5</text>
<text x="195.2" y="76.5">J5</text>
<text x="195.2" y="77.9">H5</text>
<text x="216.2" y="77.3">SATA_PRX_DTX_N0_C</text>
<text x="232.5" y="77.3">&lt;32&gt;</text>
<text x="37.5" y="79.9">+RTCVCC</text>
<text x="54.2" y="80.7">1</text>
<text x="54.2" y="79.3">1</text>
<text x="61.1" y="80.7">2</text>
<text x="61.1" y="79.3">2</text>
<text x="89.7" y="82.6">2</text>
<text x="130.7" y="80.7">AU7</text>
<text x="130.8" y="79.3">AV6</text>
<text x="195.2" y="79.3">B15</text>
<text x="195.2" y="80.7">A15</text>
<text x="195.2" y="83.5">J8</text>
<text x="216.2" y="78.7">SATA_PRX_DTX_P0_C</text>
<text x="216.3" y="80.1">SATA_PTX_DRX_N0_C</text>
<text x="216.3" y="81.5">SATA_PTX_DRX_P0_C</text>
<text x="232.4" y="78.7">&lt;32&gt;</text>
<text x="232.5" y="81.5">&lt;32&gt;</text>
<text x="232.6" y="80.1">&lt;32&gt;</text>
<text x="89.7" y="87.3">1</text>
<text x="195.2" y="86.3">A17</text>
<text x="195.2" y="87.7">B17</text>
<text x="195.2" y="84.9">H8</text>
<text x="54.2" y="90.5">1</text>
<text x="68.1" y="90.5">2</text>
<text x="77.4" y="95.4">&lt;22&gt;</text>
<text x="83" y="95.4">PCH_AZ_CODEC_SDIN0</text>
<text x="130.1" y="91.9">AV11</text>
<text x="130.1" y="94.7">AY10</text>
<text x="130.4" y="90.5">AW8</text>
<text x="130.7" y="93.3">AU8</text>
<text x="195.2" y="93.3">B14</text>
<text x="195.2" y="94.7">C15</text>
<text x="195.2" y="90.5">J6</text>
<text x="195.2" y="91.9">H6</text>
<text x="210.4" y="94.4">+3VS</text>
<text x="55.9" y="96.1">@</text>
<text x="58.4" y="98.9">1</text>
<text x="62.5" y="98.9">2</text>
<text x="86.8" y="98.2">&lt;30&gt;</text>
<text x="92.4" y="98.2">ME_EN</text>
<text x="107.3" y="97.5">1</text>
<text x="114.2" y="97.5">2</text>
<text x="129.7" y="98.9">AW10</text>
<text x="130" y="97.5">AU11</text>
<text x="130" y="96.1">AU12</text>
<text x="130.1" y="100.3">AV10</text>
<text x="130.8" y="101.7">AY8</text>
<text x="195.2" y="100.3">C17</text>
<text x="195.2" y="101.7">D17</text>
<text x="195.2" y="97.5">F5</text>
<text x="195.2" y="98.9">E5</text>
<text x="212.1" y="98.2" transform="rotate(-90 212.1 98.2)">2</text>
<text x="195.2" y="105.9">V1</text>
<text x="195.2" y="107.3">U1</text>
<text x="212.1" y="105.1" transform="rotate(-90 212.1 105.1)">1</text>
<text x="223.1" y="106.6">EC_SMI#</text>
<text x="231.4" y="106.6">&lt;30&gt;</text>
<text x="94.5" y="112.2">&lt;6&gt;</text>
<text x="99.4" y="112.2">PCH_JTAG_RST#</text>
<text x="130" y="111.5">AU62</text>
<text x="130.1" y="112.9">AE62</text>
<text x="195.2" y="112.9">A12</text>
<text x="195.2" y="108.7">V6</text>
<text x="195.2" y="110.1">AC1</text>
<text x="216.2" y="109.4">ODD_DETECT#</text>
<text x="220.5" y="112.9">1</text>
<text x="223.6" y="112.9">@</text>
<text x="227.5" y="112.9">2</text>
<text x="235.6" y="108.4">+1.05VS_ASATA3PLL</text>
<text x="130" y="114.3">AD61</text>
<text x="130" y="117.1">AD62</text>
<text x="130.1" y="115.7">AE61</text>
<text x="130.2" y="118.5">AL11</text>
<text x="130.7" y="119.9">AC4</text>
<text x="195.2" y="118.5">U3</text>
<text x="195.2" y="115.7">K10</text>
<text x="195.2" y="114.3">L11</text>
<text x="195.2" y="117.1">C12</text>
<text x="216.3" y="119.2">SATA_ACT#</text>
<text x="220.5" y="117.1">1</text>
<text x="226.2" y="119.2">&lt;25&gt;</text>
<text x="227.3" y="117.1">2</text>
<text x="97.8" y="121.2">7/15</text>
<text x="97.8" y="122.4">PCH_JTAG_TCK add Test Point for Factory.</text>
<text x="130.1" y="121.3">AE63</text>
<text x="130.8" y="122.7">AV2</text>
<text x="57" y="130.3" transform="rotate(-90 57 130.3)">6</text>
<text x="60.1" y="129.6">@</text>
<text x="162.1" y="129.6">5 OF 19</text>
<text x="50" y="137.3" transform="rotate(-90 50 137.3)">3</text>
<text x="52.8" y="132.4">2</text>
<text x="53.1" y="136.6">@</text>
<text x="57" y="135.8" transform="rotate(-90 57 135.8)">1</text>
<text x="134.1" y="133">@</text>
<text x="241.2" y="137.8">+3VS</text>
<text x="18.8" y="140.1">&lt;30&gt;</text>
<text x="24.3" y="140.1">RTC_DIS</text>
<text x="38.9" y="142.9" transform="rotate(-90 38.9 142.9)">1</text>
<text x="45.9" y="139.4">5</text>
<text x="50" y="142.8" transform="rotate(-90 50 142.8)">4</text>
<text x="36.4" y="146.4">@</text>
<text x="38.9" y="149.8" transform="rotate(-90 38.9 149.8)">2</text>
<text x="135.7" y="148.5">&lt;22&gt;</text>
<text x="141.3" y="148.5">PCH_AZ_CODEC_SDOUT</text>
<text x="170.5" y="147.8">EMI@ R2356</text>
<text x="180" y="147.8">1</text>
<text x="186.8" y="147.8">2</text>
<text x="228.9" y="145">1</text>
<text x="228.9" y="146.4">2</text>
<text x="228.9" y="147.8">3</text>
<text x="228.9" y="149.2">4</text>
<text x="235.7" y="145">8</text>
<text x="235.7" y="146.4">7</text>
<text x="235.7" y="147.8">6</text>
<text x="235.7" y="149.2">5</text>
<text x="135.7" y="151.3">&lt;22&gt;</text>
<text x="136.1" y="154.1">&lt;22&gt;</text>
<text x="141.3" y="151.3">PCH_AZ_CODEC_SYNC</text>
<text x="141.7" y="154.1">PCH_AZ_CODEC_RST#</text>
<text x="170.5" y="150.6">EMI@ R2357</text>
<text x="170.5" y="153.4">EMI@ R2358</text>
<text x="180" y="150.6">1</text>
<text x="180" y="153.4">1</text>
<text x="186.8" y="150.6">2</text>
<text x="186.8" y="153.4">2</text>
<text x="135.7" y="156.9">&lt;22&gt;</text>
<text x="141.3" y="156.9">PCH_AZ_CODEC_BITCLK</text>
<text x="166.6" y="160.8">1</text>
<text x="167.7" y="160.4">@EMI@</text>
<text x="170.5" y="156.2">EMI@ R2359</text>
<text x="180" y="156.2">1</text>
<text x="186.8" y="156.2">2</text>
<text x="166.6" y="165.6">2</text>
<text x="31.6" y="168.5">+1.05VS_PCH</text>
<text x="41.7" y="172.9">1</text>
<text x="48.5" y="172.9">8</text>
<text x="41.7" y="174.3">2</text>
<text x="41.7" y="175.7">3</text>
<text x="41.7" y="177.1">4</text>
<text x="48.5" y="174.3">7</text>
<text x="48.5" y="175.7">6</text>
<text x="48.5" y="177.1">5</text>
<text x="242.3" y="203.7">Size</text>
<text x="242.6" y="199.6">Title</text>
<text x="246.5" y="203.7">Document Number</text>
<text x="287.8" y="203.7">Rev</text>
<text x="242" y="207.9">Date:</text>
<text x="248.7" y="207.9">Wednesday, September 10, 2014</text>
<text x="269.9" y="207.9">Sheet</text>
<text x="276.6" y="207.9">8</text>
<text x="280.8" y="207.9">of</text>
<text x="285" y="207.9">56</text>
<text x="289.2" y="205.1">0.1</text>
</g>
<g font-size="1.3" fill="#000080">
<text x="192.8" y="19.3">RC1</text>
<text x="192.8" y="20.7">330K_0402_1%</text>
<text x="89.4" y="28.4">JP14</text>
<text x="40" y="31.9">RC10</text>
<text x="40" y="33.5">1K_0402_5%</text>
<text x="89.4" y="33.3">JUMP_43X39</text>
<text x="192.8" y="34.7">RC2</text>
<text x="40" y="41.6">DC1</text>
<text x="89.4" y="36.7">JP12</text>
<text x="89.4" y="41.6">JUMP_43X39</text>
<text x="192.8" y="36">330K_0402_1%</text>
<text x="238.9" y="40.2">1K_0402_5%</text>
<text x="40" y="43.3">BAT54CW_SOT323-3</text>
<text x="36.4" y="52.8">CC26</text>
<text x="36.4" y="54.2">1U_0603_10V6K</text>
<text x="74.1" y="59.8">CC1</text>
<text x="71.3" y="64">15P_0402_50V8J</text>
<text x="86.7" y="71">32.768KHZ_12.5PF_Q13FC1350000</text>
<text x="93.6" y="69.6">YC1</text>
<text x="113.2" y="68.2">RC4</text>
<text x="113.2" y="69.6">10M_0402_5%</text>
<text x="135.5" y="69.6">UC1E</text>
<text x="50.3" y="78">RC7</text>
<text x="64.3" y="78">1M_0402_5%</text>
<text x="71.3" y="73.8">15P_0402_50V8J</text>
<text x="72.7" y="72.4">CC2</text>
<text x="50.3" y="82.1">RC6</text>
<text x="50.3" y="80.8">RC5</text>
<text x="64.3" y="82.1">20K_0402_5%</text>
<text x="64.3" y="80.8">20K_0402_5%</text>
<text x="91.7" y="84.9">CC3</text>
<text x="91.7" y="86.6">1U_0402_6.3V6K</text>
<text x="54.5" y="100.3">CC4</text>
<text x="55.9" y="97.5">CMOS1</text>
<text x="61.5" y="97.5">SHORT PADS~D</text>
<text x="64.2" y="100.2">1U_0402_6.3V6K</text>
<text x="104.8" y="98.9">RC8</text>
<text x="116" y="98.9">1K_0402_5%</text>
<text x="213.8" y="101.7">RC107</text>
<text x="213.8" y="103.1">10K_0402_5%</text>
<text x="215.2" y="112.9">RC126</text>
<text x="229.1" y="112.9">0_0603_1%</text>
<text x="215.2" y="117.1">RC131</text>
<text x="229.1" y="117.1">3.01K_0402_1%</text>
<text x="59.6" y="131.9">DMN66D0LDW-7_SOT363-6</text>
<text x="59.6" y="133.6">QC2B</text>
<text x="52.6" y="140.5">QC2A</text>
<text x="52.6" y="138.9">DMN66D0LDW-7_SOT363-6</text>
<text x="41.4" y="145">RC368</text>
<text x="41.4" y="146.7">100K_0402_5%</text>
<text x="188.6" y="147.8">33_0402_5%</text>
<text x="188.6" y="150.6">33_0402_5%</text>
<text x="188.6" y="153.4">33_0402_5%</text>
<text x="230.5" y="152">RP37</text>
<text x="230.5" y="153.4">10K_8P4R_5%</text>
<text x="167.7" y="161.8">CC5</text>
<text x="188.6" y="156.2">33_0402_5%</text>
<text x="167.7" y="163.2">27P_0402_50V8J</text>
<text x="43.3" y="179.9">RP48</text>
<text x="43.3" y="181.3">51_8P4R_5%</text>
</g>
<g font-size="1.3" fill="#f00">
<text x="193.5" y="27.7">PCH_INTVRMEN</text>
<text x="240.6" y="38.8">PCH_AZ_SDOUT</text>
<text x="110.7" y="51.4">PCH_RTCX1</text>
<text x="114.9" y="61.2">PCH_RTCX1</text>
<text x="114.9" y="76.6">INTRUDER#</text>
<text x="114.9" y="75.2">PCH_RTCX2</text>
<text x="114.9" y="78">PCH_INTVRMEN</text>
<text x="114.9" y="79.3">SRTCRST#</text>
<text x="114.9" y="80.7">PCH_RTCRST#</text>
<text x="113.5" y="90.5">PCH_AZ_BITCLK</text>
<text x="113.5" y="91.9">PCH_AZ_SYNC</text>
<text x="113.5" y="93.3">PCH_AZ_RST#</text>
<text x="113.5" y="94.7">PCH_AZ_CODEC_SDIN0</text>
<text x="116.3" y="97.5">PCH_AZ_SDOUT</text>
<text x="200.1" y="107.3">PCH_GPIO35</text>
<text x="200.1" y="105.9">EC_SMI#</text>
<text x="117.7" y="111.5">PCH_JTAG_RST#</text>
<text x="117.7" y="112.9">PCH_JTAG_TCK</text>
<text x="200.1" y="110.1">PCH_GPIO37</text>
<text x="200.1" y="112.9">SATA_IREF</text>
<text x="200.1" y="108.7">ODD_DETECT#</text>
<text x="117.7" y="117.1">PCH_JTAG_TMS</text>
<text x="117.7" y="114.3">PCH_JTAG_TDI</text>
<text x="117.7" y="115.7">PCH_JTAG_TDO</text>
<text x="200.1" y="118.5">SATA_ACT#</text>
<text x="200.1" y="117.1">SATA_RCOMP</text>
<text x="60.4" y="124.1">SRTCRST#</text>
<text x="60.4" y="126.8">PCH_RTCRST#</text>
<text x="197.3" y="147.8">PCH_AZ_SDOUT</text>
<text x="218.3" y="147.8">PCH_GPIO37</text>
<text x="218.3" y="146.4">PCH_GPIO35</text>
<text x="218.3" y="145">ODD_DETECT#</text>
<text x="197.3" y="153.4">PCH_AZ_RST#</text>
<text x="197.3" y="150.6">PCH_AZ_SYNC</text>
<text x="197.3" y="156.2">PCH_AZ_BITCLK</text>
<text x="52" y="172.9">PCH_JTAG_TDI</text>
<text x="52" y="174.3">PCH_JTAG_TDO</text>
<text x="52" y="175.7">PCH_JTAG_TMS</text>
</g>
<g font-size="1.3" fill="#004080">
<text x="90.1" y="31.3">2</text>
<text x="93.6" y="31.3">1</text>
<text x="90.1" y="39.7">2</text>
<text x="93.6" y="39.7">1</text>
<text x="134.8" y="74.6">RTCX1</text>
<text x="134.8" y="77.4">INTRUDER</text>
<text x="134.8" y="76">RTCX2</text>
<text x="180.3" y="77.4">SATA_RN0/PERN6_L3</text>
<text x="134.8" y="78.8">INTVRMEN</text>
<text x="134.8" y="80.2">SRTCRST</text>
<text x="134.8" y="81.6">RTCRST</text>
<text x="180.4" y="78.8">SATA_RP0/PERP6_L3</text>
<text x="180.6" y="80.2">SATA_TN0/PETN6_L3</text>
<text x="180.7" y="81.6">SATA_TP0/PETP6_L3</text>
<text x="180.3" y="84.4">SATA_RN1/PERN6_L2</text>
<text x="180.4" y="85.8">SATA_RP1/PERP6_L2</text>
<text x="180.6" y="87.2">SATA_TN1/PETN6_L2</text>
<text x="180.7" y="88.6">SATA_TP1/PETP6_L2</text>
<text x="56.6" y="91.4">1</text>
<text x="65.7" y="91.4">2</text>
<text x="134.8" y="91.4">HDA_BCLK/I2S0_SCLK</text>
<text x="134.8" y="92.8">HDA_SYNC/I2S0_SFRM</text>
<text x="134.8" y="94.2">HDA_RST/I2S_MCLK</text>
<text x="134.8" y="95.6">HDA_SDI0/I2S0_RXD</text>
<text x="180.3" y="91.4">SATA_RN2/PERN6_L1</text>
<text x="180.4" y="92.8">SATA_RP2/PERP6_L1</text>
<text x="180.6" y="94.2">SATA_TN2/PETN6_L1</text>
<text x="180.7" y="95.6">SATA_TP2/PETP6_L1</text>
<text x="134.8" y="98.4">HDA_SDO/I2S0_TXD</text>
<text x="134.8" y="97">HDA_SDI1/I2S1_RXD</text>
<text x="134.8" y="99.8">HDA_DOCK_EN/I2S1_TXD</text>
<text x="134.8" y="101.1">HDA_DOCK_RST/I2S1_SFRM</text>
<text x="180.3" y="98.4">SATA_RN3/PERN6_L0</text>
<text x="180.4" y="99.8">SATA_RP3/PERP6_L0</text>
<text x="180.6" y="101.1">SATA_TN3/PETN6_L0</text>
<text x="134.8" y="102.5">I2S1_SCLK</text>
<text x="180.7" y="102.5">SATA_TP3/PETP6_L0</text>
<text x="182.8" y="106.7">SATA0GP/GPIO34</text>
<text x="134.8" y="112.3">PCH_TRST</text>
<text x="134.8" y="113.7">PCH_TCK</text>
<text x="182.8" y="108.1">SATA1GP/GPIO35</text>
<text x="182.8" y="109.5">SATA2GP/GPIO36</text>
<text x="182.8" y="110.9">SATA3GP/GPIO37</text>
<text x="186.6" y="113.7">SATA_IREF</text>
<text x="134.8" y="119.3">RSVD</text>
<text x="134.8" y="115.1">PCH_TDI</text>
<text x="134.8" y="116.5">PCH_TDO</text>
<text x="134.8" y="117.9">PCH_TMS</text>
<text x="184.8" y="117.9">SATA_RCOMP</text>
<text x="187.8" y="119.3">SATALED</text>
<text x="190" y="116.5">RSVD</text>
<text x="190" y="115.1">RSVD</text>
<text x="134.8" y="122.1">JTAGX</text>
<text x="134.8" y="123.5">RSVD</text>
<text x="134.8" y="120.7">RSVD</text>
</g>
<text font-size="1.1" fill="#00f" x="190" y="129.5">Rev1p2</text>
<g font-size="1.1">
<text x="158.7" y="203">THIS SHEET OF ENGINEERING DRAWING IS THE PROPRIETARY PROPERTY OF COMPAL ELECTRONICS, INC. AND CONTAINS CONFIDENTIAL</text>
<text x="158.7" y="204.2">AND TRADE SECRET INFORMATION. THIS SHEET MAY NOT BE TRANSFERED FROM THE CUSTODY OF THE COMPETENT DIVISION OF R&amp;D</text>
<text x="158.7" y="205.3">DEPARTMENT EXCEPT AS AUTHORIZED BY COMPAL ELECTRONICS, INC. NEITHER THIS SHEET NOR THE INFORMATION IT CONTAINS</text>
<text x="158.7" y="206.5">MAY BE USED BY OR DISCLOSED TO ANY THIRD PARTY WITHOUT PRIOR WRITTEN CONSENT OF COMPAL ELECTRONICS, INC.</text>
</g>
<g font-size="1">
<text x="30.5" y="1">5</text>
<text x="88.6" y="1">4</text>
<text x="146.7" y="1">3</text>
<text x="204.8" y="1">2</text>
<text x="263" y="1">1</text>
<text x=".4" y="28.1">D</text>
<text x="292.4" y="28.1">D</text>
<text x=".4" y="79.8">C</text>
<text x="292.4" y="79.8">C</text>
<text x=".4" y="131.5">B</text>
<text x="292.4" y="131.5">B</text>
<text x=".4" y="183.2">A</text>
<text x="292.4" y="183.2">A</text>
<text x="30.5" y="209.2">5</text>
<text x="88.6" y="209.2">4</text>
<text x="146.7" y="209.2">3</text>
<text x="204.8" y="209.2">2</text>
<text x="263" y="209.2">1</text>
</g>
<g font-size="1" fill="#00f">
<text x="156.5" y="69.1">HASWELL_MCP_E</text>
<text x="153.7" y="77.7">RTC</text>
<text x="153.7" y="95.9">AUDIO</text>
<text x="170.5" y="95.9">SATA</text>
<text x="153.7" y="116.9">JTAG</text>
</g>
<g font-size=".7" fill="#00f">
<text x="57.9" y="131.6" transform="rotate(180 57.9 131.6)">D</text>
<text x="55.4" y="132.1" transform="rotate(180 55.4 132.1)">G</text>
<text x="57.9" y="133.7" transform="rotate(180 57.9 133.7)">S</text>
<text x="48.4" y="139.1" transform="rotate(180 48.4 139.1)">G</text>
<text x="50.9" y="140.7" transform="rotate(180 50.9 140.7)">S</text>
<text x="50.9" y="138.6" transform="rotate(180 50.9 138.6)">D</text>
</g>
</svg>
